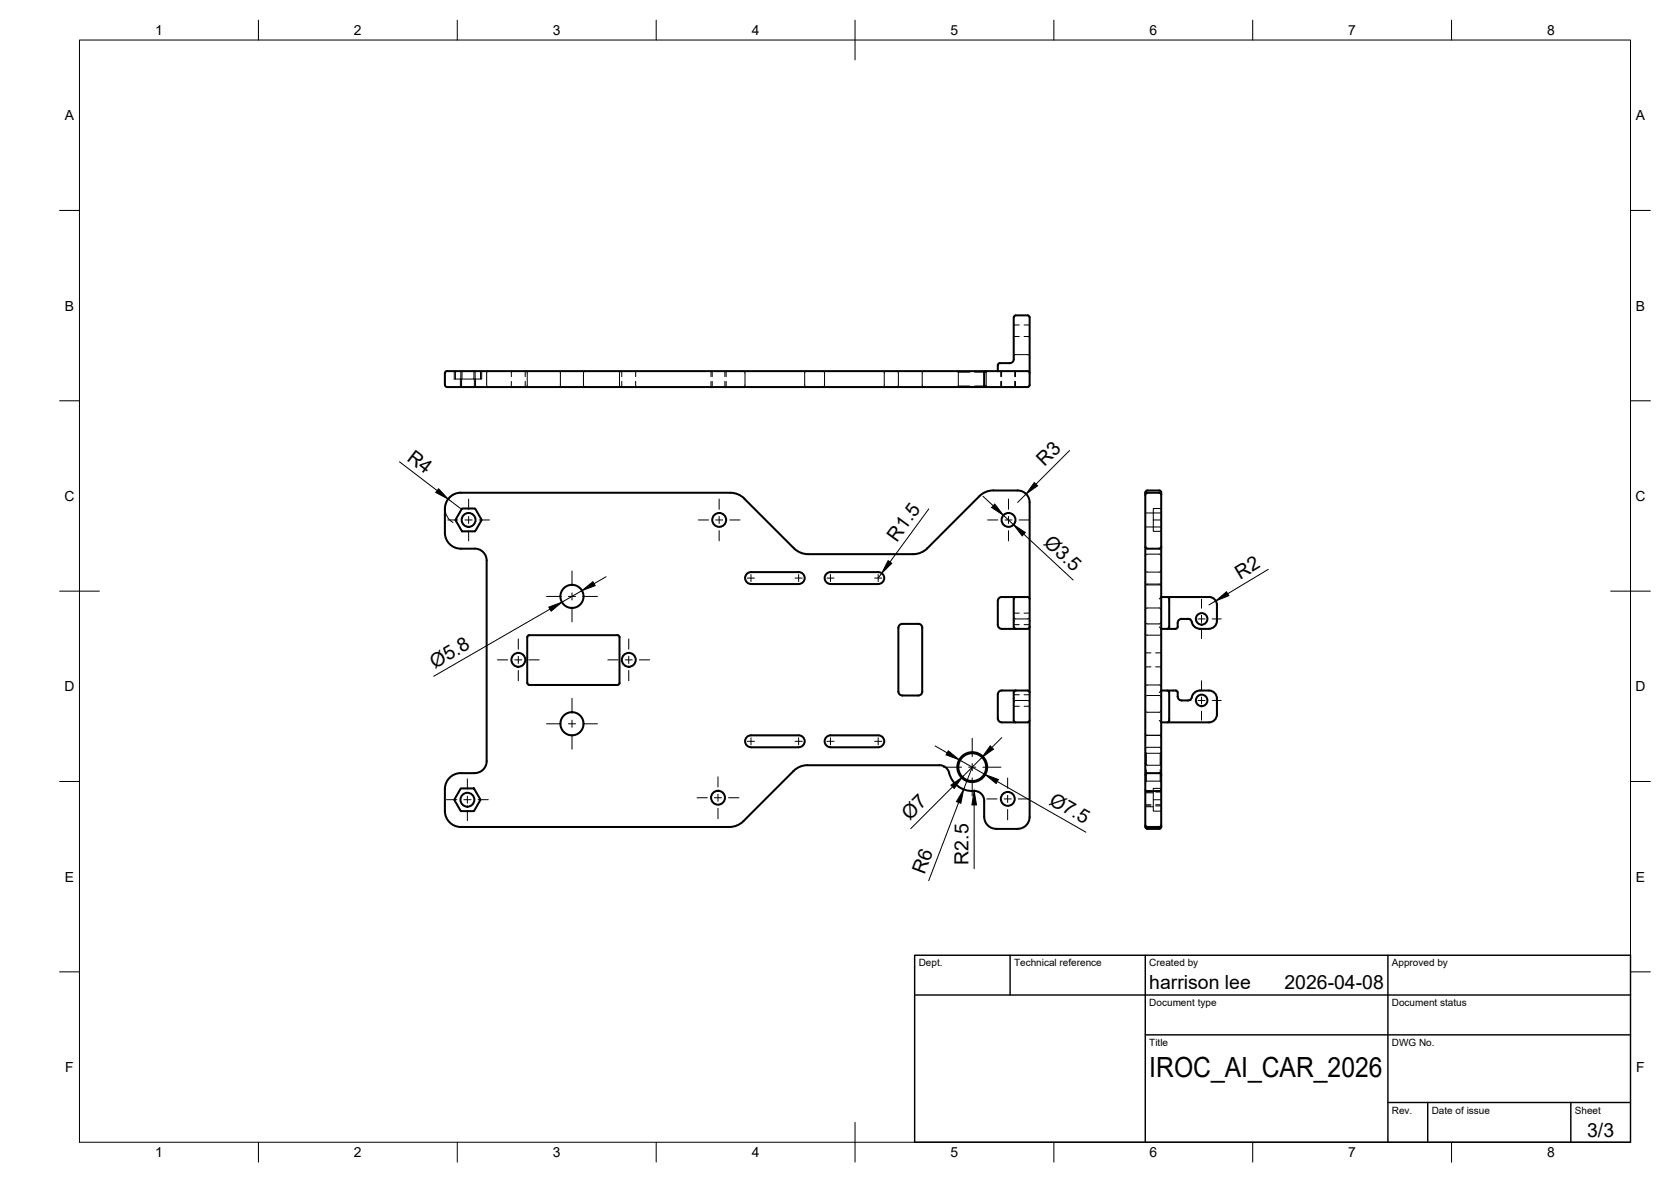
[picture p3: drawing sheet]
<svg xmlns="http://www.w3.org/2000/svg" width="420mm" height="297mm" viewBox="0 0 420 297" stroke-linecap="round" stroke-linejoin="round" font-family="sans-serif">
<!-- layer: Hidden -->
<g fill="none" stroke="#000" stroke-width=".25">
<path d="M114.2 93.3v2h1.7v-2M114.5 93.3v2M115.8 95.3v2M116.1 95.3v2M116.2 93.3v2M119.2 93.3v2h-3.3M119.2 95.3h1.6M119.3 95.3v2M119.5 93.3v2M119.6 95.3v2M120.8 93.3v2h.3v-2M122.9 93.3l-.3 .1-.2 .4v3l.2 .4 .3 .1"/>
<path d="M128.6 93.3v1.4M128.6 95.8v1.5M132.1 94.7l.1-1.4 .4 .4v3.1l-.4 .5-.1-1.5M140.4 93.3l.5 .4v3.1l-.5 .5M147.2 93.3l-.3 .1-.2 .4v3l.1 .3 .4 .2M156.3 93.3l-.3 .1-.2 .4v3l.1 .3 .4 .2M156.3 93.3v1.4M156.3 95.8v1.5M159.8 93.3v1.4M159.8 95.8v1.5M178.8 93.3v1.4M178.8 95.8v1.5"/>
<path d="M179.1 93.3v1.4M179.1 95.8v1.5M182.3 93.3v1.4M182.3 95.8v1.5M182.6 93.3v1.4M182.6 95.8v1.5M186.8 93.3l.3 .1 .2 .4v3l-.1 .3-.4 .2M202.8 93.3l-.5 .4v3.1l.5 .5M206.8 93.3l.3 .1 .2 .4v3l-.2 .4-.3 .1M222.8 93.3l-.5 .4v3.1l.5 .5M225.4 93.3l.3 .1 .2 .4v3l-.3 .4-.2 .1M232.4 93.3l-.3 .1-.2 .4v3l.2 .4 .3 .1"/>
<path d="M240.7 97.2h1.4M240.7 97.2v.1M240.7 93.3l.3 .2M241 97h2.9M241 93.5h2.9M241 97l-.3 .2M241 93.5v3.5M243.3 97.2h2.4M245.1 97h2.9M245.1 93.5h2.9M246.8 97.2h1.4M248 97l.2 .2"/>
<path d="M248.2 93.3l-.2 .2v3.5M248.2 97.2v.1M251.6 93.3v1.4M251.6 95.8v1.5M251.8 93.3v1.4M251.8 95.8v1.5M254.9 89.6l.1-.3 .3-.2h3.2l.4 .5M254.9 81.7h1.4M254.9 84.6h1.4M255.1 93.3v1.4M255.1 95.8v1.5M255.3 93.3v1.4"/>
<path d="M255.3 95.8v1.5M257.5 81.7h1.4M257.5 84.6h1.4M288 139.8l.2-.4 .3-.1h3l.4 .2 .1 .3M288 128.9h4M288 132.4h4M292 130.7h-2v2.8h2M292 127.8h-2v2.9M254.9 155l.1 .3 .4 .2h3l.4-.2 .1-.3M254.9 154.1h1.4M254.9 157h1.4M257.5 154.1h1.4"/>
<path d="M257.5 157h1.4M288 143.3l.1 .3 .4 .2h3l.4-.2 .1-.3M288 147.3l.4-.5h3.2l.4 .5M288 159.1l.4 .5h3.2l.4-.5M288 156.3l.1 .3 .4 .2h3l.4-.2 .1-.3M288 153.3l.4-.5h3.2l.4 .5M288 146.5l.1 .3 .4 .2h3l.4-.2 .1-.3M291.5 157.5l.5 .5M292 150l-.5 .5M254.9 176.5l.2-.3 .3-.2h3l.3 .2 .2 .3M254.9 174.6h1.4M254.9 177.5h1.4"/>
<path d="M257.5 174.6h1.4M257.5 177.5h1.4M288 172.6l.4-.5h3.2l.4 .5M288 175.3l.2-.4 .3-.1h3l.4 .2 .1 .3M288 178.5l.4 .5h3.2l.4-.5M288 164.1h1.4M288 167.6h1.4M290.6 164.1h1.4M290.6 167.6h1.4M292 173.5l-.5 .5M288 188.3l.1-.3 .4-.2h3l.4 .2 .1 .3M288 184.3l.2 .4 .3 .1"/>
<path d="M288 191.8l.2 .4 .3 .1h3l.4-.2 .1-.3M288 198.3l.4 .5h3.2l.4-.4-.4 .4h-3.2zM288 189l.2 .3M288 199.2h2M288 196.6h.1M288 198.7h1.4M288 199h1.4M288 195.2v1.4M288 191.6v2.4M288 189v1.4M288.2 189.3v2.9M288.2 193.4v2.9"/>
<path d="M288.2 196.3l-.2 .3M288.2 196.3h3.5l.3 .3M288.2 189.3h3.5M288.5 184.8l-.4 .1-.1 .4M288.5 184.8h3M290.6 198.7h1.4M290.6 199h1.4M291.5 181l.5 .5M291.5 184.8l.3 .1 .2 .4M291.7 193.4v2.9M291.7 189.3v2.9M292 184.3l-.1 .3-.4 .2"/>
<path d="M292 198.1h-2v2.9h2M292 189l-.3 .3M288 202.7h2M288 202.2h1.4M288 202.5h1.4M290 201v2.8h2M290.6 202.2h1.4M290.6 202.5h1.4"/>
</g>
<!-- layer: Visible -->
<g fill="none" stroke="#000" stroke-width=".51">
<path d="M258.4 79.3h-3a1.06 1.06 0 0 0-.5 1.3v9.7a.97 .97 0 0 1-1 1h-2.5l-.4 .2-.1 .3M258.4 79.3a1.08 1.08 0 0 1 .5 1.3v16.2l-.3 .4h-.2M112.4 93.3h146M112.4 93.2l-.3 .1-.2 .5v2.9a1.14 1.14 0 0 0 1.5 .6h145M248 93.2l-.5 .3v.2v3.1l.5 .4M250.9 91.8v1.5M258.4 93.2l.2 .1 .3 .4M111.9 127.8v6.1a4 4 0 0 0 4 4h3.5M116.2 127.8h3.3l1.6 2.9-1.6 2.8h-3.3l-1.7-2.8zM119.4 137.9a2.99 2.99 0 0 1 3 3v50.4a3 3 0 0 1-3 3h-3.5a4 4 0 0 0-4 4M187.2 125.3l-1.9-1.2-1.7-.3h-67.7a4 4 0 0 0-4 4M249.8 123.3h6.1a2.99 2.99 0 0 1 3 3v31.2"/>
<path d="M249.8 123.2l-1.7 .3-1.4 .8-14 13.9-1.4 .8-1.7 .3h-26.4l-1.7-.3-1.9-1.2-12.4-12.5M288 124.3v-.5l.2-.5h3.3a1 1 0 0 1 .5 1.2v82.8a.81 .81 0 0 1-.5 1M288 124.3v83a.79 .79 0 0 0 .5 1M288 137.4l.1 .2 .4 .3M288.5 137.9h3M292 124.3l-.1-.2-.4-.3h-3l-.4 .3-.1 .2M292 137.4l-.3 .4-.2 .1M132.7 159.9l.4-.3 22.4 .1 .3 .4-.1 11.8-.4 .2-22.5-.1-.2-.4zM187.6 144.4l.8-.6h.4h12a1.5 1.5 0 0 1 1.5 1.5 1.5 1.5 0 0 1-1.5 1.5h-12a1.49 1.49 0 0 1-1.3-.9 1.49 1.49 0 0 1 .1-1.5zM207.6 144.4l.8-.6h.4h12a1.5 1.5 0 0 1 1.5 1.5 1.5 1.5 0 0 1-1.5 1.5h-12a1.49 1.49 0 0 1-1.3-.9 1.49 1.49 0 0 1 .1-1.5zM226.9 156.8h4a1.01 1.01 0 0 1 1 1v16M226.9 156.8a1.01 1.01 0 0 0-1 1v16"/>
<path d="M250.9 151v6a1.01 1.01 0 0 0 1 1h3.5M251.9 150h6.5M251.9 150a1.01 1.01 0 0 0-1 1M254.9 150.5v6.2a1.02 1.02 0 0 0 .5 1.3M255.4 158h3M255.4 150l-.4 .3-.1 .2M258.4 150l.2 .1 .3 .4M258.9 157.5v47.8a2.99 2.99 0 0 1-3 3M258.9 157.5l-.3 .4-.2 .1M292 150h12M293.5 150l.2 .1 .3 .4M294 150.5v7l-.3 .4-.2 .1"/>
<path d="M304 150a2 2 0 0 1 2 2v4a2.04 2.04 0 0 1-2 2h-2.3a2.28 2.28 0 0 1-2.1-2l-.3-.3a3.9 3.9 0 0 0-2.6-.1l-.5 .5-.1 1.4-.2 .4-3.9 .1M225.9 173.8a1.01 1.01 0 0 0 1 1M231.9 173.8a1.01 1.01 0 0 1-1 1h-4M251.9 173.5h3.5M251.9 173.5a1.01 1.01 0 0 0-1 1v6a1.01 1.01 0 0 0 1 1h6.5M255.4 173.5h3M255.4 173.5a1.06 1.06 0 0 0-.5 1.4v5.3a1.02 1.02 0 0 0 .5 1.3M258.4 173.5l.2 .1 .3 .4M292 173.5h2.6a1.44 1.44 0 0 1 1.5 .3v1.2a1.01 1.01 0 0 0 1 1h1.6a1.36 1.36 0 0 0 1.2-1.3l.1-.3M293.5 173.5l.2 .1 .3 .4v7l-.3 .5h-.2M300.5 174l.9-.4a6.7 6.7 0 0 1 3.6 .2 2 2 0 0 1 1 1.7M300.5 174l-.5 .4"/>
<path d="M306 175.5v4a2 2 0 0 1-2 2h-12M111.9 198.3v5.5a4 4 0 0 0 4 4h67.5M115.9 198.1h3.3l1.6 2.9-1.6 2.8h-3.3l-1.7-2.8zM188.8 187.8h12M188.8 187.8a1.49 1.49 0 0 1-1.5-1.5 1.49 1.49 0 0 1 1.5-1.5h12a1.49 1.49 0 0 1 1.5 1.5 1.49 1.49 0 0 1-1.5 1.5M208.8 187.8h12M208.8 187.8a1.49 1.49 0 0 1-1.5-1.5 1.49 1.49 0 0 1 1.5-1.5h12a1.49 1.49 0 0 1 1.5 1.5 1.49 1.49 0 0 1-1.5 1.5M258.9 181l-.3 .5h-.2M292 194.8l-.1-.3-.4-.2h-3h-.3l-.2 .5M183.4 207.8l1.7-.3 1.4-.8 13-12.9 1.9-1.2 1.7-.3h33.1a2.73 2.73 0 0 1 2.7 2.7 6.1 6.1 0 0 0 6.3 3.8 2.51 2.51 0 0 1 2.3 2.5v4a3 3 0 0 0 3 3M250.5 208.3h5.4M288 207.3l.1 .3 .4 .2h3h.2l.3-.5"/>
<path d="M288.5 208.3h3"/>
<circle cx="117.8" cy="130.7" r="1.75"/>
<circle cx="180.8" cy="130.7" r="1.75"/>
<circle cx="253.6" cy="130.7" r="1.75"/>
<circle cx="143.8" cy="149.9" r="2.91"/>
<circle cx="302.1" cy="155.5" r="1.45"/>
<circle cx="130.3" cy="165.8" r="1.75"/>
<circle cx="158.1" cy="165.8" r="1.75"/>
<circle cx="302.1" cy="176" r="1.45"/>
<circle cx="143.8" cy="181.9" r="2.91"/>
<circle cx="244.5" cy="192.8" r="3.5"/>
<circle cx="244.5" cy="192.8" r="3.8"/>
<circle cx="117.5" cy="201" r="1.75"/>
<circle cx="180.5" cy="200.5" r="1.75"/>
<circle cx="253.4" cy="200.8" r="1.75"/>
</g>
<!-- layer: BORDER -->
<g fill="none" stroke="#000" stroke-width=".25">
<path d="M20 10.1h390v276.9h-390zM65 5.1v5M115 5.1v5M165 5.1v5M215 5.1v10M265 5.1v5M315 5.1v5M365 5.1v5M15 52.9h5M410 52.9h5M15 100.7h5M410 100.7h5"/>
<path d="M15 148.6h10M405 148.6h10M15 196.4h5M410 196.4h5M15 244.2h5M410 244.2h5M65 287v5M115 287v5M165 287v5M215 282.1v9.9M265 287v5M315 287v5"/>
<path d="M365 287v5"/>
</g>
<!-- layer: TITLEBLOCK -->
<path d="M230 240.1h180v46.9h-180zM230 250h180M254 240.1v9.9M288 240.1v46.9M349 240.1v46.9M288 260.1h122M349 277.1h61M359 277.1v9.9M395 277.1v9.9" fill="none" stroke="#000" stroke-width=".36"/>
<!-- layer: Smart Centers -->
<g fill="none" stroke="#000" stroke-width=".25">
<path d="M112.6 130.7h2.5M116.9 130.7h1.8M117.8 125.4v2.6M117.8 129.8v1.8M117.8 133.4v2.5M120.5 130.7h2.6M175.6 130.7h2.5M179.9 130.7h1.8M180.8 125.4v2.6M180.8 129.8v1.8M180.8 133.4v2.5M183.5 130.7h2.6"/>
<path d="M248.3 130.7h2.6M252.7 130.7h1.8M253.6 125.4v2.6M253.6 129.8v1.8M253.6 133.4v2.5M256.2 130.7h2.6M137.4 149.9h3.7M142.9 149.9h1.8M143.8 143.5v3.7M143.8 149v1.8M143.8 152.6v3.7M146.5 149.9h3.7"/>
<path d="M187.9 145.3h1.8M188.8 144.4v1.8M199.9 145.3h1.8M200.8 144.4v1.8M207.9 145.3h1.8M208.8 144.4v1.8M219.9 145.3h1.8M220.8 144.4v1.8M297.2 155.5h2.2M301.2 155.5h1.8M302.1 150.6v2.3M302.1 154.6v1.8"/>
<path d="M302.1 158.2v2.3M304.8 155.5h2.3M125.1 165.8h2.5M129.4 165.8h1.8M130.3 160.6v2.5M130.3 164.9v1.8M130.3 168.5v2.6M133 165.8h2.6M143.8 175.5v3.7M152.8 165.8h2.6M157.2 165.8h1.8M158.1 160.6v2.5"/>
<path d="M158.1 164.9v1.8M158.1 168.5v2.6M160.8 165.8h2.5M297.2 176h2.2M301.2 176h1.8M302.1 171.1v2.3M302.1 175.1v1.8M302.1 178.7v2.3M304.8 176h2.3M117.5 195.7v2.6M137.4 181.9h3.7M142.9 181.9h1.8"/>
<path d="M143.8 181v1.8M143.8 184.6v3.7M146.5 181.9h3.7M180.5 195.2v2.6M180.5 199.6v1.8M187.9 186.3h1.8M188.8 185.4v1.8M199.9 186.3h1.8M200.8 185.4v1.8M207.9 186.3h1.8M208.8 185.4v1.8M219.9 186.3h1.8"/>
<path d="M220.8 185.4v1.8M237.2 192.8h4.6M243.6 192.8h1.7M244.5 185.5v4.6M244.5 191.9v1.8M244.5 195.5v4.5M247.1 192.8h4.6M253.4 195.5v2.6M253.4 199.9v1.8M112.3 201h2.6M116.6 201h1.8M117.5 200.1v1.8"/>
<path d="M117.5 203.7v2.5M120.2 201h2.6M175.3 200.5h2.5M179.6 200.5h1.8M180.5 203.1v2.6M183.2 200.5h2.6M248.1 200.8h2.6M252.5 200.8h1.8M253.4 203.4v2.6M256.1 200.8h2.5"/>
</g>
<!-- layer: FD_Dimensions -->
<g fill="none" stroke="#000" stroke-width=".25">
<path d="M100.4 116l9.5 7.3M268.9 113.2l-8.4 8.5M112.7 125.4l3.2 2.5M114.4 124.2a4 4 0 0 0-2.5 3.4 4 4 0 0 0 2 3.7M233.5 127.9l-9.7 13.3M247.2 124.7l2.5 2.4M252.3 129.5l2.5 2.4M256.1 123.3l1 .2 1.1 .8M257.4 134.2l12.4 11.6M258 124.1l-2.1 2.2M138.3 153.1l-29.2 16.9M146.3 148.4l-5 2.9"/>
<path d="M152.4 144.9l-3 1.8M221.7 144.1l-.9 1.2M303.9 150l1.1 .3M305.7 151l-1.7 1M318.9 143.1l-10.2 6.1M235.1 187.5l3 1.7M239.5 197.7l-10.5 10.5M240.5 197.3l1.9 1.1M241.2 190.9l6.5 3.8M244.5 192.8l-2.2 5.6M246.9 190.3l-4.9 5M250.7 196.4l22.3 12.7"/>
<path d="M251.9 185.4l-2.5 2.4M241 201.7l-7.5 19.6M244.9 202.3v16"/>
</g>
<g fill="#000" stroke="#000" stroke-width=".25">
<path d="M110.3 122.8l2.4 2.6-3.1-1.7zM250.1 126.7l2.2 2.8-3-2zM254.8 131.9l3 1.9-.8 .9zM260.1 121.3l.8 .8-2.9 2zM138 152.6l3.3-1.3-2.7 2.3zM146.3 148.4l2.8-2.2 .5 1zM223.3 140.9l.9 .7-2.5 2.5zM305.7 151l2.7-2.3 .6 1zM238.4 188.7l2.8 2.2-3.3-1.2zM239.1 197.3l2.9-2-2.1 2.8zM249 187.4l.8 .9-2.9 2zM247.7 194.7l3.3 1.2-.5 1z"/>
<path d="M242.3 198.4l-.7 3.5-1.1-.4zM244.9 198.8l.6 3.5h-1.1z"/>
</g>
<text font-size="7" x="289" y="270.6">IROC_AI_CAR_2026</text>
<g font-size="4.9">
<text x="102.1" y="115.6" transform="rotate(37 102.1 115.6)">R4</text>
<text x="262.6" y="117.4" transform="rotate(-45 262.6 117.4)">R3</text>
<text x="225.5" y="136.3" transform="rotate(-54 225.5 136.3)">R1.5</text>
<text x="262.2" y="136.6" transform="rotate(43 262.2 136.6)">Ø3.5</text>
<text x="311.8" y="145.7" transform="rotate(-31 311.8 145.7)">R2</text>
<text x="109.3" y="168" transform="rotate(-30 109.3 168)">Ø5.8</text>
<text x="263.6" y="201.9" transform="rotate(30 263.6 201.9)">Ø7.5</text>
<text x="228.8" y="206.3" transform="rotate(-45 228.8 206.3)">Ø7</text>
<text x="232.5" y="219.9" transform="rotate(-69 232.5 219.9)">R6</text>
<text x="243.5" y="217.3" transform="rotate(-90 243.5 217.3)">R2.5</text>
<text x="289" y="248.5">harrison lee</text>
<text x="323" y="248.5">2026-04-08</text>
<text x="399.1" y="285.7">3/3</text>
</g>
<g font-size="3.5">
<text x="39" y="8.8">1</text>
<text x="89" y="8.8">2</text>
<text x="139" y="8.8">3</text>
<text x="189" y="8.8">4</text>
<text x="239" y="8.8">5</text>
<text x="289" y="8.8">6</text>
<text x="339" y="8.8">7</text>
<text x="389" y="8.8">8</text>
<text x="16.3" y="30.2">A</text>
<text x="411.3" y="30.2">A</text>
<text x="16.3" y="78">B</text>
<text x="411.3" y="78">B</text>
<text x="16.2" y="125.9">C</text>
<text x="411.2" y="125.9">C</text>
<text x="16.2" y="173.7">D</text>
<text x="411.2" y="173.7">D</text>
<text x="16.3" y="221.6">E</text>
<text x="411.3" y="221.6">E</text>
<text x="16.4" y="269.4">F</text>
<text x="411.4" y="269.4">F</text>
<text x="39" y="290.8">1</text>
<text x="89" y="290.8">2</text>
<text x="139" y="290.8">3</text>
<text x="189" y="290.8">4</text>
<text x="239" y="290.8">5</text>
<text x="289" y="290.8">6</text>
<text x="339" y="290.8">7</text>
<text x="389" y="290.8">8</text>
</g>
<g font-size="2.5">
<text x="231" y="242.9">Dept.</text>
<text x="255" y="242.9">Technical reference</text>
<text x="289" y="242.9">Created by</text>
<text x="350" y="242.9">Approved by</text>
<text x="289" y="252.8">Document type</text>
<text x="350" y="252.8">Document status</text>
<text x="289" y="262.9">Title</text>
<text x="350" y="262.9">DWG No.</text>
<text x="350" y="279.9">Rev.</text>
<text x="360" y="279.9">Date of issue</text>
<text x="396" y="279.9">Sheet</text>
</g>
</svg>
